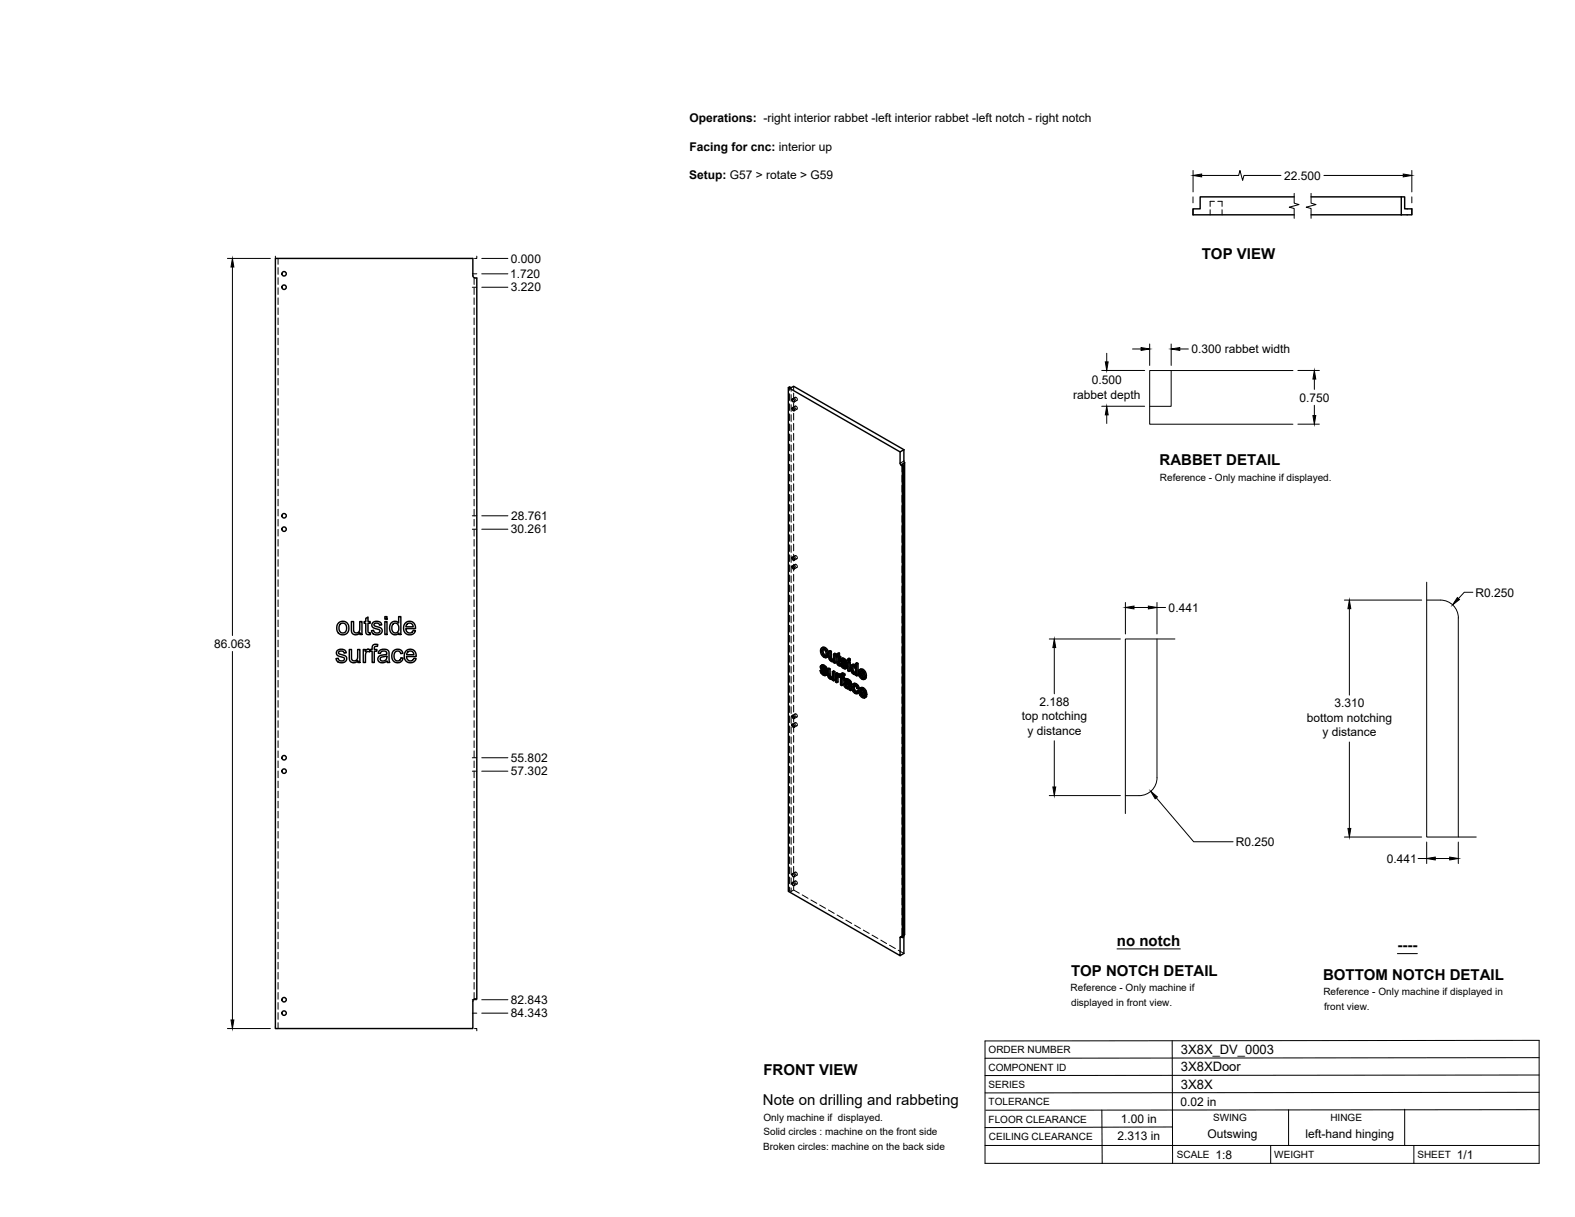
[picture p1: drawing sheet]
<svg xmlns="http://www.w3.org/2000/svg" width="559mm" height="432mm" viewBox="0 0 559 432" stroke-linecap="round" stroke-linejoin="round" font-family="sans-serif">
<!-- layer: Visible -->
<g fill="none" stroke="#000" stroke-width=".51">
<path d="M459.2 69.9h-33.4v4.2h-2.5v2.1h35.9M465.2 76.2h32M465.2 69.9h32M497.2 69.9h1.2v4.2h2.5v2.1h-3.7M497.2 69.9v6.3M97.7 91.7h70.1v6.1l.5 .8h.9v255.8l-.9 .1-.5 .7v9.7h-70.1zM279.7 137.5l.4-.2 .6 .3 .9-.5 39.1 22.5M281 141.6l.7 .2 .1 .8-.6-.2zM281 144.7l.7 .2 .1 .8-.6-.2zM320.7 159.6l-1.4 .7 .1 4.3 .7 .7 .5-.2M320.7 159.6v4l.3 .6M319.3 160.3l-39.6-22.8v178.8l39.6 22.8v-6.4l.3-.3 .5 .3v-167.4"/>
<path d="M320.6 165.1l-.5-.4 .9-.5v167.4l-.4 .2M320.6 165.1v167.3l-.5 .3M281 197.7l.7 .2 .1 .8-.6-.1zM129.8 219.4l.8-.5v1.6h.7v.6h-.7v2.9l.2 .5h.5l.1 .6a1.14 1.14 0 0 1-1.3-.1 1.14 1.14 0 0 1-.3-1.2v-2.7h-.6v-.6h.6zM136.5 218.8h.8v.9h-.8zM281 200.9l.7 .1 .1 .8-.6-.1zM119.6 230.9l.9-.5a1.7 1.7 0 0 1 2.4 1.2l-.8 .1a.96 .96 0 0 0-1-.8 .96 .96 0 0 0-.9 1l1 .4a1.55 1.55 0 0 1 1.8 1.8 2.03 2.03 0 0 1-2 1.1 2.03 2.03 0 0 1-1.8-1.5l.8-.1a1.11 1.11 0 0 0 1.1 .9 1.11 1.11 0 0 0 1.1-1l-.5-.3a2.24 2.24 0 0 1-2.3-1.3zM120.2 220.9l.7-.4a2.33 2.33 0 0 1 2.9 2.8 2.33 2.33 0 0 1-3.7 1.3l-.6-1.3a2.56 2.56 0 0 1 .7-2.4zM120.6 221.5l.7-.4a1.73 1.73 0 0 1 1.7 1.8 1.73 1.73 0 0 1-1.7 1.7l-.3-.2a2.24 2.24 0 0 1-.4-2.9zM123.9 230.4h.8v2.6a1.15 1.15 0 0 0 1.2 1.5 1.15 1.15 0 0 0 1-1.6v-2.5h.8v4.7h-.7v-.7a1.65 1.65 0 0 1-2 .7 1.65 1.65 0 0 1-1.1-1.8zM124.7 220.5h.8v2.6a1.15 1.15 0 0 0 1.1 1.5 1.15 1.15 0 0 0 1-1.6v-2.5h.8v4.6h-.7v-.6a1.65 1.65 0 0 1-1.9 .7 1.65 1.65 0 0 1-1.1-1.8zM128.9 230.4h.7v.7a1.11 1.11 0 0 1 1.7-.5l.7-.2v-.4a1.31 1.31 0 0 1 .6-1.3 1.31 1.31 0 0 1 1.4 0l-.1 .6a.74 .74 0 0 0-1.1 .7v.4h.9v.7h-.9v4h-.8v-4h-.7v-.4l-.2 .6a.84 .84 0 0 0-.9-.1 .84 .84 0 0 0-.5 .8v3.1h-.8z"/>
<path d="M132.3 220.9l.8-.4a1.7 1.7 0 0 1 2.3 1.2l-.7 .1a.96 .96 0 0 0-1-.8 .96 .96 0 0 0-.9 .9l.6 .4a1.95 1.95 0 0 1 2.2 1.3 1.95 1.95 0 0 1-1.8 1.6 1.95 1.95 0 0 1-2-1.4l.7-.2a1.11 1.11 0 0 0 1.2 1 1.11 1.11 0 0 0 1-1l-.4-.3a2.21 2.21 0 0 1-2.4-1.3zM134.5 231a2.03 2.03 0 0 1 3.5 .7l.3 3.4h-.8l-.2-.6a1.76 1.76 0 0 1-1.9 .7 1.76 1.76 0 0 1-1.3-1.6v-.2a1.71 1.71 0 0 1 1.7-1l.4-.1a.72 .72 0 0 0 1-.6 .72 .72 0 0 0-.9-.7l-1 .2-.4 .7-.7-.1zM135 233.4l2.2-.7a1.3 1.3 0 0 1-.6 1.7 1.3 1.3 0 0 1-1.7-.6zM136.5 220.5h.8v4.6h-.8zM138.8 221a1.73 1.73 0 0 1 2.6 .1v-2.3h.8v6.3h-.7v-.5l-.6 .5a2.23 2.23 0 0 1-2.4-.8 2.23 2.23 0 0 1-.2-2.4zM139.6 231l.1-.1a1.93 1.93 0 0 1 3.2 .9l-.7 .1a1.29 1.29 0 0 0-1.7-.7 1.29 1.29 0 0 0-.7 1.7l.1 .7a1.18 1.18 0 0 0 1.3 .9 1.18 1.18 0 0 0 1-1.1l.8 .1-.3 .9a2.16 2.16 0 0 1-2.9 .4 2.16 2.16 0 0 1-.7-2.9zM139.6 221.3l.3-.2a1.8 1.8 0 0 1 1.7 1.3 1.8 1.8 0 0 1-.6 2l-.3 .1a1.78 1.78 0 0 1-1.7-1.2 1.78 1.78 0 0 1 .6-2zM143.8 221.1a2.14 2.14 0 0 1 2.5-.4 2.14 2.14 0 0 1 1.1 2.3h-3.4l.1 .7a1.29 1.29 0 0 0 1.3 .9 1.29 1.29 0 0 0 1.2-.9l.8 .1-.3 .6a2.32 2.32 0 0 1-3.2 .3 2.32 2.32 0 0 1-.4-3.2zM144 231a2.15 2.15 0 0 1 2.6-.4 2.15 2.15 0 0 1 1.1 2.3h-3.5l.2 .7a1.3 1.3 0 0 0 1.2 .9 1.3 1.3 0 0 0 1.2-.9l.8 .1-.3 .6a2.32 2.32 0 0 1-3.2 .3 2.32 2.32 0 0 1-.4-3.2zM144.4 221.4l.7-.3 .8 .1 .5 .5 .2 .7h-2.6zM144.7 231.4l1.2-.4a1.23 1.23 0 0 1 .9 1.3h-2.5zM291 237.9l.7 1.4 .8 .4 .5-.1"/>
<path d="M291.2 236.2l.6-.3 .7 .2 .6 .5 .4 .9-.5 .3-.1-.6M291.6 231.2v-.5a.9 .9 0 0 1 1.1 0 .9 .9 0 0 1 .4 1l-.2 1-.6 .1M291.6 237.7l-.6 .2 .4 .2M291.6 238.7l.5 .4 .4-.3M291.7 237.3l1 .9 .5-.2M291.8 237.9l-.4 .2 .2 .6 .5-.3M291.8 235.9l-.8 .7 .3 .7 .5 .6a1.05 1.05 0 0 1 .8 1.3l-.5-.1M291.8 236.6l-.3 .4 .5-.2M291.8 232.2l.5 .6 .5-.3M291.9 238l.8 .9M292 236.7l.6 .7M292 236.3l.5 .4 .5-.2"/>
<path d="M292 230.9l-.4 .3v.6l.2 .4 .4-.3M292 236.8l.6 .8 .4 .2M292 236.8l-.4-.2-.1 .2M292.1 235.9l-.8 .3M292.1 230.4l.1 1.4 .8 .8M292.1 237l-.4 .3-.2-.3M292.3 230l.9 .9 .5-.2M292.5 236.1l-.5 .2-.4-.1M292.5 236.7l.4 .5 .4-.2M292.7 238.2l.3 .5 .5-.3M292.8 229.8l-.5 .2-.8-.1M292.9 237.7l.7 1.2-.1 .4-.6 .4"/>
<path d="M293 238.7l.1 .5 .5-.3M293.1 239.2l-.1 .4 .5-.3M293.2 230.9l.4 1.4 .4-.3M293.4 233.1a1.73 1.73 0 0 1-2.2-1.6v-1.1l.2-.4 .9-.4 .9 .4 .6 .9 .2 1-.1 .9-.7 .5M293.6 232.3l-.2 .8 .5-.3M293.6 237.3l.5 .3 .4-.3M294.1 231.1l.4 .3 .5-.3M294.1 237.6v2.2l.5-.2M294.1 239.8l.2 .4 .4-.2M294.5 231.4v2.2l.5-.3M294.5 233.6l.2 .4 .5-.3M294.7 234l.3 .3 .5-.3"/>
<path d="M295 234.3l.4 .1M295.3 238.3l.5 .2 .4-.2M295.4 234.4l.2-.1zM295.7 234.1l-.7-.6v-2.4l-.5-.3-.4 .3 .1 2.7 .8 .9h.8M295.8 238.5v3.1l.4-.3v-3l-.4-.3-.5 .3v1.8l-.3 .5 .2-.1M295.8 234.7v.4l.4 .2M295.8 234.7l-.2 .1M296.2 232.3v3l.4-.2v-3l-.4-.3-.5 .3v2.1M296.6 232.1l-.4 .2-.5-.2M296.6 233l.3 .2 .2 2.5 .7 .6 .4-.2M296.9 232.4l-.3 .2 .3 .2v-.8l.9-.3v1l.5 .3v.4l-.5 .3v-.4M297.3 239.9l-.4 .7 .4-.2"/>
<path d="M297.3 239.3v-.4l-.4-.2-.5 .3v3l.5 .2M297.3 238.9l-.5 .3-.4-.2M297.4 239.9l-.1 2.1-.4 .2v-1.6M297.4 239.9l.5 .3M297.4 239.9l-.4 .2M297.4 232v1l.4-.3M297.4 239.4l.4 .4M297.6 239.1l-.8 .5v-.4M297.6 235.7l.2 .1M297.8 231.7l-.9 .3M297.8 239.8v.4M297.8 239.9l-.1 .3"/>
<path d="M297.8 235.8l.1 .5M297.9 239.2l-.8 .2M297.9 235.2l-.5 .3v-2.1l.4 .3v1.4l.3 .4M297.9 235.4l-.5 .1M298.1 235.5l.7 1.4 .8 .4 .5-.1M298.1 235.5l-.6 .1M298.1 235.5h.1M298.1 235.7l-.3 .1M298.3 233l-.5 .3-.4-.3M298.4 233.8l.5-.3 .9 .3 .8 1.3-.5 .3-.1-.6M298.4 239.1l.8-.3 .6 .4-.1 .4-.4 .3 .1-.4M298.6 234.4l.4-.1 1.1 1.1"/>
<path d="M298.7 235.3l-.6 .2 .4 .2M298.7 236.3l.5 .4 .5-.2M298.8 234.9l1 1 .5-.3M298.9 235.5l-.4 .2 .1 .4 .6-.1M298.9 234.3l-.3 .4 .5-.3M298.9 233.5l-.6 .4-.1 .6 1.6 2.1M298.9 238.8l-.6 .4-.1 .8-.4-.2 .4-.3-.3-.3M298.9 239.2l.5 .3 .4-.3M299 235.6l.8 .9M299.1 234.3l.6 .7M299.1 239.8l.5 .5v.4l-.4 .2v-.4M299.1 233.9l.6 .5 .4-.3"/>
<path d="M299.2 236.7l.5 .1M299.2 233.5l-.8 .3M299.3 234.6l-.5 .3-.2-.2M299.3 239.9l-.6-.3v.6l.4-.2M299.4 238.9l-.5 .3-.4-.2M299.6 233.7l-.5 .2-.4-.1M299.7 234.4l.3 .4 .4-.2M299.8 236.6l-.1 .2M299.8 235.9l.3 .4 .5-.3M300 235.3l.6 .7 .1 .6-.7 .7M300.1 236.3l.1 .5 .5-.3M300.2 236.8l-.1 .4 .5-.3"/>
<path d="M301.2 234.7l.5 .3v3l-.5 .2v-3M301.2 234.7l-.4 .3v3l.4 .2M301.2 234.1v.6l.5-.3v-.6l-.5-.2-.4 .2v.6l.4 .3M301.7 235l-.5 .2-.4-.2M301.7 233.8l-.5 .3-.4-.3M302.1 236l.7-.3 .8 .3M302.4 238.3l.5 .5 .4-.2M302.4 236.5l.7 .2 .5 .9-.1 1.1-.6 .1M302.5 236.5l-.3 .8M302.6 237l-.4 .3v.5l.2 .5 .5-.3M302.7 236.5l.1 1.4 .7 .8M302.7 235.7l-.4 .2a2 2 0 0 0 1.2 3.4l.1-.1"/>
<path d="M302.8 236.1l.5 .3M303.3 235.8l-.5 .3-.5-.2M303.6 235.4l.4 .3 .4-.3M303.6 239.2v.4l.4 .2M303.6 239.2l-.2 .1M304 235.7v4.1l.4-.2v-4.2l-.4-.2-.4 .2v1.5l-.3-.5 .3-.1M305.2 239.9l.6 .6 .4-.3M305.5 238.4l-.5 .2 1.5 .9-.6-1.2a.49 .49 0 0 0-.6-.2 .49 .49 0 0 0-.3 .5M305.5 238.1v.3l.8 .5M305.5 239.4l1 .9M305.7 239.7l-.5 .2-.2-.9 1.9 1.1M305.8 237.8l.8 .9 .4-.3"/>
<path d="M306.2 237.5l-.4 .3-.9-.1M306.6 238.7l.3 1.3 .5-.2M281 253.9l.7 .2 .1 .8-.6-.2zM281 257l.7 .2 .1 .8-.6-.2zM294.3 240.2l.3 .3 .5-.2M294.6 240.5l.4 .1M295.3 240.4l-.7-.6-.1-2.5-.4-.2-.5 .2 .1 2.5 .8 1.1h.9M295.4 240.9v.4l.4 .3M295.4 240.9l-.2 .1M297.8 240.2l.4 .2v2.6l.5 .2M298.7 240.2l.5 .3 .4-.2M299.1 240.9v2.1l-.4 .2v-2.6l.5 .3"/>
<path d="M299.6 242.4l.6-.3 1 .3M299.7 241.1l.9-.3 1.3 1 .3 3-.4 .2-.2-.4M299.9 242.9l.3-.1a.78 .78 0 0 1 .9 1M300 243.5l.4 .4 .4-.3M300 242.8l-.2 .3M300.1 242.1l-.7 .6 .2 .9 .8 .7h.8l.1 .5 .5 .2M300.2 242.9l-.4 .2 .1 .3 .5-.1M300.3 242.9l.2 .5 .6 .4M300.3 241.6l-.4 .1a.96 .96 0 0 1 1.3 1.1l-1.2-.4M300.4 243.9l.4 .1M300.4 242.1l-.7 .2M300.5 240.8l-1 .5-.1 .2 .5 .4"/>
<path d="M300.6 241.3l.6 .4 .4-.3M300.8 244l.3-.1zM301.1 241l-.5 .3-.6-.3M301.2 241.7l.3 .4 .4-.3M301.5 242.1l.1 .4 .4-.2M301.6 242.5v2.1l.5-.3M302.5 242.8l.7-.4 .7 .3 .6 .5 .3 1-.4 .2-.3-.9M302.6 244l.2 1 .5-.2M302.8 245l.6 .6 .4-.3M303.1 243.8l-.5 .2 .1-.4a.66 .66 0 0 1 .8-.4 .66 .66 0 0 1 .4 .8l.5 .4M303.1 243.2l.1 1.3 .8 .9M303.2 242.4l-.5 .3a2 2 0 0 0 .1 2.9l.8 .5h.5"/>
<path d="M303.4 242.9l.7 .6 .4-.3M303.8 242.6l-.4 .3-.7-.2M304 245.2l-.2 .5-.4-.1M304.7 245.4l-.6 .7 .6-.4M304.7 245.1l-.2-.1-.5 .2 .4 .3M305.4 246.5l.5 .6 .5-.3M305.6 244.9l-.4 .3 1.4 .8-.6-1.1a.48 .48 0 0 0-.5-.3 .48 .48 0 0 0-.3 .6M305.6 244.6v.3l.9 .5M305.7 245.9l.9 1M305.8 240.5l.4 .1M305.8 246.2l-.4 .3-.3-.9 2 1.1M305.9 244.3l.8 .9 .5-.2"/>
<path d="M305.9 247.1l.4 .1M306.3 244.1l-.4 .2-.9-.1M306.5 240.3l.4 .3 .5-.3M306.5 240.3l-.2 .2M306.6 246.8l.5 .4 .4-.3M306.6 246.8l-.2 .3M306.7 245.2l.4 1.4 .4-.3M306.8 240.1l-.3 .2M306.9 240l.5-.1-.1-.7-.7-1.4-.9-.5-.8 .4-.4 1 .4 1.3 1.2 1.1h.5l.3-.5M307 246.6l-.4 .2M307 240.1l.3 .5-.7 .4M307.1 246.6l.4-.2v-.4l-.6-1.5-1-.6-.9 .3-.3 1.2 .4 1.3 1.3 1 .5-.2 .2-.3"/>
<path d="M307.1 246.7l.4 .3-.7 .6M281 310.1l.7 .1 .1 .8-.6-.1zM281 313.2l.7 .2 .1 .8-.6-.2zM320.7 331.7v6.6l-1.4 .8"/>
<circle cx="100.8" cy="97.1" r=".79"/>
<circle cx="100.8" cy="101.9" r=".79"/>
<circle cx="100.8" cy="187.8" r=".79"/>
<circle cx="100.8" cy="183" r=".79"/>
<circle cx="100.8" cy="273.6" r=".79"/>
<circle cx="100.8" cy="268.8" r=".79"/>
<circle cx="100.8" cy="359.5" r=".79"/>
<circle cx="100.8" cy="354.7" r=".79"/>
</g>
<!-- layer: Hidden -->
<g fill="none" stroke="#000" stroke-width=".35">
<path d="M429.3 74.4v1.8M430.9 71.4h-1.6v1.8M432.1 71.4h1.5v1.8M433.6 74.4v1.8M98.7 91.7v2.1M98.7 95v2.3M98.7 98.5v2.4M168.2 98.6v2.3M98.7 102.1v2.4M98.7 105.7v2.4M98.7 109.2v2.4M98.7 112.8v2.4"/>
<path d="M98.7 116.4v2.4M98.7 120v2.3M168.2 102.1v2.4M168.2 105.7v2.4M168.2 109.2v2.4M168.2 112.8v2.4M168.2 116.4v2.4M168.2 120v2.3M98.7 123.5v2.4M98.7 127.1v2.4M98.7 130.7v2.4M98.7 134.3v2.3"/>
<path d="M98.7 137.8v2.4M168.2 123.5v2.4M168.2 127.1v2.4M168.2 130.7v2.4M168.2 134.3v2.3M168.2 137.8v2.4M280.1 137.3v1.2M280.1 139.7v2.4M280.7 137.6v1.2M281.6 137.1v1.2M281.6 139.5v2.4M98.7 141.4v2.4"/>
<path d="M98.7 145v2.3M98.7 148.5v2.4M98.7 152.1v2.4M98.7 155.7v2.4M98.7 159.3v2.3M168.2 141.4v2.4M168.2 145v2.4M168.2 148.5v2.4M168.2 152.1v2.4M168.2 155.7v2.4M168.2 159.3v2.3M280.1 143.3v2.3"/>
<path d="M280.1 146.9v2.3M280.1 150.4v2.4M280.1 154v2.4M280.1 157.6v2.4M280.7 140v2.4M280.7 143.6v2.4M280.7 147.2v2.3M280.7 150.7v2.4M280.7 154.3v2.4M280.7 157.9v2.4M281.6 143.1v2.4M281.6 146.6v2.4"/>
<path d="M281.6 150.2v2.4M281.6 153.8v2.4M281.6 157.4v2.3M282.1 144.1a.58 .58 0 0 1 .7 .3 .58 .58 0 0 1-.3 .8l-.4-.5zM282.1 141a.58 .58 0 0 1 .7 .3 .58 .58 0 0 1-.3 .8l-.4-.5zM282.1 144.1l-1 .6M282.1 141l-1 .5M282.8 145.2l-1.1 .6M282.8 142.1l-1.1 .5M98.7 162.8v2.4M98.7 166.4v2.4M98.7 170v2.4"/>
<path d="M98.7 173.5v2.4M98.7 177.1v2.4M168.2 162.8v2.4M168.2 166.4v2.4M168.2 170v2.4M168.2 173.5v2.4M168.2 177.1v2.4M280.1 161.1v2.4M280.1 164.7v2.4M280.1 168.3v2.4M280.1 171.9v2.3M280.1 175.4v2.4"/>
<path d="M280.1 179v2.4M280.7 161.4v2.4M280.7 165v2.4M280.7 168.6v2.4M280.7 172.2v2.3M280.7 175.7v2.4M280.7 179.3v2.4M281.6 160.9v2.4M281.6 164.5v2.4M281.6 168.1v2.4M281.6 171.6v2.4M281.6 175.2v2.4"/>
<path d="M281.6 178.8v2.4M320 164.7v2.7M320 168.7v2.3M320 172.2v2.4M320 175.8v2.4M320 179.4v2.3M98.7 180.7v2.4M98.7 184.3v2.3M98.7 187.8v2.4M98.7 191.4v2.4M98.7 195v2.4M98.7 198.5v2.4"/>
<path d="M168.2 180.7v2.4M168.2 184.3v2.3M168.2 187.8v2.4M168.2 191.4v2.4M168.2 195v2.4M168.2 198.5v2.4M280.1 182.6v2.4M280.1 186.1v2.4M280.1 189.7v2.4M280.1 193.3v2.4M280.1 196.9v2.3M280.7 182.9v2.4"/>
<path d="M280.7 186.5v2.3M280.7 190v2.4M280.7 193.6v2.4M280.7 197.2v2.4M281.6 182.4v2.3M281.6 185.9v2.4M281.6 189.5v2.4M281.6 193.1v2.4M281.6 196.7v2.3M282.1 197.2a.58 .58 0 0 1 .7 .3 .58 .58 0 0 1-.3 .7l-.4-.5zM282.1 197.1l-1 .6M282.8 198.2l-1.1 .6"/>
<path d="M320 182.9v2.4M320 186.5v2.4M320 190.1v2.4M320 193.7v2.3M320 197.2v2.4M98.7 202.1v2.4M98.7 205.7v2.4M98.7 209.3v2.3M98.7 212.8v2.4M98.7 216.4v2.4M98.7 220v2.4M168.2 202.1v2.4"/>
<path d="M168.2 205.7v2.4M168.2 209.3v2.3M168.2 212.8v2.4M168.2 216.4v2.4M168.2 220v2.4M280.1 200.4v2.4M280.1 204v2.4M280.1 207.6v2.4M280.1 211.1v2.4M280.1 214.7v2.4M280.1 218.3v2.4M280.7 200.7v2.4"/>
<path d="M280.7 204.3v2.4M280.7 207.9v2.4M280.7 211.5v2.3M280.7 215v2.4M280.7 218.6v2.4M281.6 200.2v2.4M281.6 203.8v2.4M281.6 207.4v2.3M281.6 210.9v2.4M281.6 214.5v2.4M281.6 218.1v2.4M282.1 200.3a.58 .58 0 0 1 .7 .3 .58 .58 0 0 1-.3 .7l-.4-.4z"/>
<path d="M282.1 200.2l-1 .6M282.8 201.3l-1.1 .6M320 200.8v2.4M320 204.4v2.4M320 207.9v2.4M320 211.5v2.4M320 215.1v2.4M320 218.7v2.3M98.7 223.5v2.4M98.7 227.1v2.4M98.7 230.7v2.4M98.7 234.3v2.3"/>
<path d="M98.7 237.8v2.4M168.2 223.6v2.3M168.2 227.1v2.4M168.2 230.7v2.4M168.2 234.3v2.3M168.2 237.8v2.4M280.1 221.9v2.3M280.1 225.4v2.4M280.1 229v2.4M280.1 232.6v2.4M280.1 236.2v2.3M280.1 239.7v2.4"/>
<path d="M280.7 222.2v2.4M280.7 225.7v2.4M280.7 229.3v2.4M280.7 232.9v2.4M280.7 236.5v2.3M281.6 221.7v2.3M281.6 225.2v2.4M281.6 228.8v2.4M281.6 232.4v2.4M281.6 235.9v2.4M281.6 239.5v2.4M291.4 237.7l.4 .9"/>
<path d="M291.5 236.4l-.5 .2M291.6 236.1l-.5 .2M291.6 230.7l-.5 .2M291.6 237.7l.3 .3M291.6 236.9l-.5 .2M291.7 235.9l-.2 .7 .7 1a1.14 1.14 0 0 1 .9 1.3h-.4M291.8 238.6l.7 .7 .8 .1M291.8 238.6l-.5 .2M291.8 237.8v.1M291.9 237.3l-.5 .3M291.9 232l.8 .9 1 .1M291.9 236.6h-.1"/>
<path d="M291.9 232l-.4 .3M292 229.6l-.4 .9 .3 1.5M292.1 236.4l-.5 .2 .4-.2M292.2 230.2l-.1 .2M292.2 230.2l.9 .2 .4 .9v.9l-.5 .4M292.2 230.2l-.4 .2M292.5 236.5l-.5 .2a.33 .33 0 0 1 .2-.4 .33 .33 0 0 1 .4 .3l.9 .9M292.5 239.3l-.4 .2M292.6 237.4l.3 .3M292.8 230.2l-.5 .3M292.8 232.9l-.5 .3M292.9 236.9l-.5 .2"/>
<path d="M293 239l-.4 .2M293 238.4l-.5 .2M293.1 237.3l-.5 .3M293.1 239.5l-.5 .2M293.1 238.7l-.4 .3M293.3 232.5l-.4 .3M293.3 230.8l-.4 .3M293.4 233.1l-.4 .3M293.6 231.8l-.5 .2M294.1 237.1l.2 2.8 .8 .8 .7-.1v.5l.4 .2M294.1 239.4l-.4 .3M294.3 239.9l-.5 .3"/>
<path d="M294.5 230.8v2.4l.3 .6 .6 .6h.8v.4l.4 .3M294.5 233.2l-.4 .3M294.7 233.7l-.5 .2M295 234.1l-.5 .2M295.4 234.4l-.4 .3M295.8 238v1.9l-.1 .4-.4 .1M296 234.1l-.4 .3M296.1 234l-.5 .3 .3-.2M296.2 231.8v2l-.5 .3M296.2 234.8l-.4 .3M296.2 234.4l-.4 .3M296.6 232.6v.4l.5-.3"/>
<path d="M296.9 238.7v3l.4 .3M297.1 232.3l-.2 .1M297.3 239.4l-.5 .2M297.4 231.8v.7l-.3-.2v.4l.3 .2v2.2l.2 .5 .7 .5-.2-.6M297.4 232.5l-.5 .3M297.4 232.9l-.5 .3M297.4 239.8l-.1 .1M297.5 235.3l-.5 .2M297.5 239.2l-.2 .1M297.5 239.7l-.4 .2M297.6 239.6l-.5 .3M297.6 235.6l-.4 .3"/>
<path d="M297.8 239.7l-.4 .2 .3-.3 .5 .4 .1-.3 .4 .4v2.6l.4 .3M297.8 233.2l-.4 .2M298 235.9l-.4 .3M298.3 233.4l-.5-.2v.5M298.3 239.6l-.5 .2M298.3 239.9l-.5 .3M298.3 239.7l-.5 .2M298.3 235.6l-.2 .1M298.3 236.1h-.1M298.5 235.3l.4 .9M298.6 234l-.4 .3M298.7 239.7l-.5 .3"/>
<path d="M298.7 233.7l-.5 .2M298.7 235.3l.3 .3M298.7 234.5l-.4 .2M298.7 239l-.4 .2M298.8 233.6l-.2 .7 .7 .9a1.11 1.11 0 0 1 .9 1.3h-.4l.4-.2M298.9 238.8l-.2 .9-.4-.2M298.9 236.2l.8 .7 .8 .1M298.9 236.2l-.5 .3M299 235.4l-.1 .1M299 234.9l-.5 .3M299 234.2l-.1 .1M299.1 234.3a.33 .33 0 0 1 .2-.4 .33 .33 0 0 1 .4 .3l.5 .8 .4 .1"/>
<path d="M299.1 234l-.4 .3M299.2 234l-.5 .3M299.2 239.4l-.5 .2M299.5 239.4l-.5 .3M299.6 234.1l-.5 .3M299.7 236.9l-.5 .2M299.7 235l.3 .3M299.7 239.6l-.4-.2-.2 .4M300 234.5l-.4 .2M300.1 236.6l-.4 .2 .4-.2M300.1 236l-.4 .2M300.2 235l-.5 .2"/>
<path d="M300.2 237.1l-.5 .2M301.2 234.7v3l.5 .3M301.2 233.6v.5l.5 .3M301.2 237.7l-.4 .3M301.2 234.1l-.4 .3M302.2 236.8l-.5 .2M302.3 236l-.4 .3M302.3 237.7l-.4 .2M302.5 235.8l-.3 .7 .1 .9a1.47 1.47 0 0 0 1.7 1.6v.3l.4 .3M302.7 238.4l-.4 .3M302.8 236.3l-.1 .2M302.8 236.3l.8 .2 .4 .8v1.1l-.5 .3"/>
<path d="M302.8 236.3l-.3 .2M302.9 236.2l-.5 .3M303.3 239l-.4 .2M303.3 236.3l-.4 .2M303.7 236.2l-.1 .1M303.8 238.6l-.4 .2M303.8 236.9l-.4 .2M304 235.2v1.4l-.4-.6M304 236.6l-.4 .3M304 239l-.4 .2 .3-.1M304 237.9l-.4 .2M304 239.3l-.4 .3"/>
<path d="M305 238.4l-.5 .3M305.3 237.4l-.3 .9 .3 1.4 .9 1 .9 .1M305.3 239.7l-.4 .3M305.4 238.8l-.4 .2M305.5 239.4l-.1-.6 2 1.1M305.7 237.9l-.2 .2M305.7 237.9l.8 .3 .4 1-.6-.3M305.7 237.9l-.5 .2M306.2 237.9l-.4 .3M306.7 238.5l-.4 .3M306.9 239.2l-.4 .3M320 222.2v2.4"/>
<path d="M320 225.8v2.4M320 229.4v2.4M320 232.9v2.4M320 236.5v2.4M98.7 241.4v2.4M98.7 245v2.4M98.7 248.6v2.3M98.7 252.1v2.4M98.7 255.7v2.4M98.7 259.3v2.4M168.2 241.4v2.4M168.2 245v2.4"/>
<path d="M168.2 248.6v2.3M168.2 252.1v2.4M168.2 255.7v2.4M168.2 259.3v2.4M280.1 243.3v2.4M280.1 246.9v2.4M280.1 250.4v2.4M280.1 254v2.4M280.1 257.6v2.4M280.7 240v2.4M280.7 243.6v2.4M280.7 247.2v2.4"/>
<path d="M280.7 250.8v2.3M280.7 254.3v2.4M280.7 257.9v2.4M281.6 243.1v2.4M281.6 246.7v2.3M281.6 250.2v2.4M281.6 253.8v2.4M281.6 257.4v2.4M282.1 256.4a.58 .58 0 0 1 .7 .4 .58 .58 0 0 1-.3 .7l-.4-.5zM282.1 253.3a.58 .58 0 0 1 .7 .3 .58 .58 0 0 1-.3 .8l-.4-.5zM282.1 256.4l-1 .6M282.1 253.3l-1 .6"/>
<path d="M282.8 257.5l-1.1 .6M282.8 254.4l-1.1 .6M294.6 240.3l-.5 .3M295 240.7l-.5 .2M295.6 240.3l-.5 .3M295.7 240.2l-.5 .3M295.8 240.6l-.4 .3M295.8 241.1l-.4 .2M296.9 241.7l-.5 .3M298.7 242.7l-.5 .3M298.7 240.1l-.5 .3M299.1 240.4l-.4 .2"/>
<path d="M299.6 240.7l-.5-.3v.5M299.8 242.6l-.4 .2M299.9 241.3l-.5 .2M299.9 242.2l-.5 .3M300 242.1l-.2 .7 .2 .6 .9 .7h.8l.1 .4M300 243.4l-.4 .2M300.1 240.9l-.5 .2M300.1 240.8l-.2 .5 .4 .3M300.2 242.9l.4-.3a.75 .75 0 0 1 .8 .2 .75 .75 0 0 1 .1 .8l-.4 .2M300.3 241.6a.86 .86 0 0 1 1 0 .86 .86 0 0 1 .3 .9l-.4-.1M300.4 242.6l-.4 .2 .4-.2M300.5 242.6l-.4 .2"/>
<path d="M300.5 241.3l-.4 .2M300.7 244l-.5 .2M301 241.4l-.5 .3M301.2 244.2l-.5 .2M301.4 243.7l-.4 .3M301.5 241.9l-.4 .2M301.6 243.6l-.5 .3 .2-.1M301.6 242.9l-.4 .3M301.6 242.5l-.4 .3M301.6 242.4l-.4 .3M301.7 244.1l-.5 .2M301.8 244.5l.4 .3"/>
<path d="M301.8 244.5l-.5 .3M302.6 243.5l-.4 .3M302.8 242.7l-.5 .3M302.9 244.9l-.4 .2M303 242.5l-.4 1 .3 1.4 .9 .8 .7 .2M303.1 243.2a.77 .77 0 0 1 1-.1 .77 .77 0 0 1 .3 .9l.4 .2M303.3 243l-.5 .3M303.8 245.7l-.4 .3M303.8 243l-.4 .3M304.2 243.4l-.4 .3M304.2 245.4h-.2M304.2 245.4l-.4 .3"/>
<path d="M304.4 244l-.4 .2M304.5 245l-.3 .4M304.7 245.1l.2 .2-.2 .4M304.9 245.3l-.2 .1M305.1 245l-.4 .2M305.5 244l-.4 1 .4 1.3 .9 .9 .8 .1M305.5 246.3l-.5 .2M305.6 245.3l-.5 .3M305.7 245.9l-.1-.6 1.9 1.1M305.8 244.4l-.2 .2M305.8 244.4l.8 .3 .5 1.1-.6-.4M305.8 244.4l-.4 .3"/>
<path d="M306.2 240.7l-.4 .2M306.3 244.5l-.4 .3M306.4 247.2l-.5 .3M306.5 240.3h.1M306.6 246.9h.2M306.7 240.3l-.4 .2 .3-.2M306.8 246.9l-.4 .2M306.9 245.1l-.5 .2M306.9 240l-.1 .1M307 240.8l-.5 .3M307 240.1l-.4 .2M307 246.6h.1"/>
<path d="M307.1 245.8l-.5 .2M307.1 247.4l-.4 .3M307.1 246.7l-.3 .2M320 240.1v2.4M320 243.7v2.3M320 247.2v2.4M320 250.8v2.4M320 254.4v2.4M320 258v2.3M98.7 262.8v2.4M98.7 266.4v2.4M98.7 270v2.4"/>
<path d="M98.7 273.6v2.3M98.7 277.1v2.4M168.2 262.8v2.4M168.2 266.4v2.4M168.2 270v2.4M168.2 273.6v2.3M168.2 277.1v2.4M280.1 261.2v2.3M280.1 264.7v2.4M280.1 268.3v2.4M280.1 271.9v2.4M280.1 275.4v2.4"/>
<path d="M280.1 279v2.4M280.7 261.5v2.3M280.7 265v2.4M280.7 268.6v2.4M280.7 272.2v2.4M280.7 275.8v2.3M280.7 279.3v2.4M281.6 260.9v2.4M281.6 264.5v2.4M281.6 268.1v2.4M281.6 271.7v2.3M281.6 275.2v2.4"/>
<path d="M281.6 278.8v2.4M320 261.5v2.4M320 265.1v2.4M320 268.7v2.3M320 272.2v2.4M320 275.8v2.4M320 279.4v2.4M98.7 280.7v2.4M98.7 284.3v2.4M98.7 287.8v2.4M98.7 291.4v2.4M98.7 295v2.4"/>
<path d="M98.7 298.6v2.3M168.2 280.7v2.4M168.2 284.3v2.4M168.2 287.8v2.4M168.2 291.4v2.4M168.2 295v2.4M168.2 298.6v2.3M280.1 282.6v2.4M280.1 286.2v2.3M280.1 289.7v2.4M280.1 293.3v2.4M280.1 296.9v2.4"/>
<path d="M280.7 282.9v2.4M280.7 286.5v2.4M280.7 290v2.4M280.7 293.6v2.4M280.7 297.2v2.4M281.6 282.4v2.4M281.6 286v2.3M281.6 289.5v2.4M281.6 293.1v2.4M281.6 296.7v2.4M320 283v2.3M320 286.5v2.4"/>
<path d="M320 290.1v2.4M320 293.7v2.4M320 297.2v2.4M98.7 302.1v2.4M98.7 305.7v2.4M98.7 309.3v2.4M98.7 312.8v2.4M98.7 316.4v2.4M98.7 320v2.4M168.2 302.1v2.4M168.2 305.7v2.4M168.2 309.3v2.4"/>
<path d="M168.2 312.9v2.3M168.2 316.4v2.4M168.2 320v2.4M280.1 300.5v2.3M280.1 304v2.4M280.1 307.6v2.4M280.1 311.2v2.3M280.1 314.7v1.3M280.7 300.8v2.3M280.7 304.3v2.4M280.7 307.9v2.4M280.7 311.5v2.4"/>
<path d="M280.7 315v1.3M281.6 314.5v1.3l2 1.1M281.6 315.8l-.9 .5-.6-.3-.4 .3M281.6 300.2v2.4M281.6 303.8v2.4M281.6 307.4v2.4M281.6 311v2.4M282.1 312.6a.56 .56 0 0 1 .7 .3 .56 .56 0 0 1-.3 .7l-.4-.4zM282.1 309.5a.58 .58 0 0 1 .7 .3 .58 .58 0 0 1-.3 .7l-.4-.5zM282.1 312.5l-1 .6M282.1 309.4l-1 .6M282.8 313.6l-1.1 .6"/>
<path d="M282.8 310.5l-1.1 .6M284.6 317.5l2.1 1.2M287.7 319.3l2.1 1.2M320 300.8v2.4M320 304.4v2.4M320 308v2.3M320 311.5v2.4M320 315.1v2.4M320 318.7v2.4M98.7 323.6v2.3M98.7 327.1v2.4M98.7 330.7v2.4"/>
<path d="M98.7 334.3v2.4M98.7 337.9v2.3M168.2 323.6v2.3M168.2 327.2v2.3M168.2 330.7v2.4M168.2 334.3v2.4M168.2 337.9v2.3M290.8 321.1l2.1 1.2M293.9 322.9l2.1 1.2M297 324.7l2.1 1.2M300.1 326.5l2.1 1.1M303.2 328.2l2.1 1.2"/>
<path d="M306.3 330l2.1 1.2M309.4 331.8l2.1 1.2M312.5 333.6l2.1 1.2M315.6 335.4l2.1 1.2M318.7 337.1l2 1.2M320 332.1l.6 .3M320 322.2v2.4M320 325.8v2.4M320 329.4v2.7M320.6 331.8l-.6 .3M320.8 331.6l-1.3 .8M321 331.6l-.3 .1"/>
<path d="M98.7 341.4v2.4M98.7 345v2.4M98.7 348.6v2.3M98.7 352.1v2.4M98.7 355.7v2.4M98.7 359.3v2.4M168.2 341.4v2.4M168.2 345v2.4M168.2 348.6v2.4M168.2 352.1v2.4M98.7 362.9v2"/>
</g>
<!-- layer: Reference -->
<g fill="none" stroke="#000" stroke-width=".35">
<path d="M423.3 69.9v2.1M423.3 74.1v2.1M500.9 69.9v2.1M500.9 74.1v2.1M97.7 90.9v.8h.8M167.6 97.2h1.6M169.2 90.9v.8h-.8M167.6 101.9h1.6M415.5 131.5v12.7h-7.6M458.7 131.5h-50.8v19h50.8M167.6 183h1.6M167.6 187.8h1.6"/>
<path d="M506.2 212.9a13 13 0 0 1 7.8 .7 6.3 6.3 0 0 1 3.4 5.7v77.7M506.2 206.6v90.4h17.6M410.5 226.7v49.2a6.4 6.4 0 0 1-6.4 6.4h-4.8M416.9 226.7h-17.6v61.9M167.6 268.9h1.6M167.6 273.6h1.6M167.6 359.5h1.6M167.6 354.7h1.6M97.7 364.2v.7h.8M168.4 364.9h.8v.8"/>
</g>
<!-- layer: Visible Narrow -->
<g fill="none" stroke="#000" stroke-width=".35">
<path d="M320.3 164.9l-.5 .2M320.7 163.6l-1.4 .8M292.5 237.4l-.4 .2M294.5 239l-.4 .3M295 232.8l-.5 .2M297.8 234.9l-.4 .3M299.1 239.7l-.4 .2M299.7 235l-.5 .2M300.8 242.2l-.4 .3M302.1 242.7l-.5 .3M302.1 243.4l-.5 .3M319.8 332.4l-.5 .3"/>
<path d="M320.7 331.9l-.1 .1"/>
</g>
<!-- layer: Hidden Narrow -->
<path d="M292.5 237.9l-.4 .3M294.1 239l-.5 .2M294.5 232.7l-.4 .3M295.8 239.6l-.5 .3M296.2 233.4l-.5 .3M297.4 234.6l-.5 .3M298.7 239.4l-.5 .2M299.1 239.7h.1M299.7 235.5l-.5 .3M300.9 242.7l-.4 .3M301.6 243.1l-.4 .3M320.6 332l-.8 .4 .5-.2" fill="none" stroke="#000" stroke-width=".35"/>
<!-- layer: Titleblock -->
<g fill="none" stroke="#000" stroke-width=".36">
<path d="M349.5 369.3l196.6-.2v43.7h-196.6zM415.9 369.3l.1 43.5M546.1 375.3l-196.6 .2M390.9 393.9l.2 18.9M416 399.9l-66.5 .2M457.2 393.7v12.7M498.4 393.6v12.7M546.1 393.7l-196.3 .2M546.1 387.6l-196.6 .2M546.1 381.4l-196.6 .2M349.5 406.4h196.6M450.8 406.4v6.4"/>
<path d="M501.6 406.4v6.4"/>
</g>
<!-- layer: FD_Dimensions -->
<g fill="none" stroke="#000" stroke-width=".35">
<path d="M423.3 60.5v7.6M426.3 62.3h13.2l.4-1.8 1 3.5 .4-1.7h13.2M469.7 62.3h28.2M500.9 60.5v7.6M80.7 91.7h15.2M82.5 94.7v130.8M170.9 91.7h9.3M170.9 97.2h9.3M170.9 101.9h9.3M390.9 131.4h15.2M392.7 125.3v3.1M401.8 123.8h3.1"/>
<path d="M407.9 122v7.7M415.5 122v7.7M418.6 123.8h3M460.5 131.4h7.6M466.3 134.5v3.7M390.9 144.1h15.2M392.7 147.2v3M460.5 150.5h7.6M466.3 143.8v3.6M170.9 183h9.3M170.9 187.8h9.3M399.3 213.8v11.1"/>
<path d="M402.3 215.5h5.1M410.5 213.8v11.1M410.5 215.5h3M477 212.9h27.4M478.7 216v30.6M522.6 210.1h-3.1l-2.1 2.3M82.5 231.1v130.8M372.3 226.7h25.2M374.1 229.8v16.4M170.9 268.9h9.3M170.9 273.6h9.3M374.1 262.8v16.4"/>
<path d="M478.7 263.3v30.6M372.3 282.3h25.2M410.3 283.1l13.2 15.6h14M477 297h27.4M506.2 298.8v7.6M517.4 298.8v7.6M503.1 304.6h3.1M509.2 304.6h5.1M170.9 354.7h9.3M170.9 359.5h9.3M80.7 364.9h15.2"/>
</g>
<g fill="#000" stroke="#000" stroke-width=".35">
<path d="M423.3 62.3l3-.6v1.1zM497.9 61.7l3 .6-3 .5zM82.5 91.7l.5 3h-1zM392.2 128.4h1l-.5 3zM404.9 123.3l3 .5-3 .5zM415.5 123.8l3.1-.5v1zM466.3 131.4l.5 3.1h-1zM392.7 144.1l.5 3.1h-1zM465.8 147.4h1l-.5 3.1zM399.3 215.5l3-.5v1zM407.4 215l3.1 .5-3.1 .5zM478.7 212.9l.6 3.1h-1.1z"/>
<path d="M517.1 212l.7 .7-2.4 1.9zM374.1 226.7l.5 3.1h-1.1zM373.5 279.2h1.1l-.5 3.1zM408.3 280.8l2.3 1.9-.7 .7zM478.2 293.9h1.1l-.6 3.1zM506.2 304.6l3-.5v1zM514.3 304.1l3.1 .5-3.1 .5zM82 361.9h1l-.5 3z"/>
</g>
<!-- layer: Break Lines -->
<path d="M459.2 68.6v3.5l1.7 .5-3.5 .9 1.8 .5v3.5M465.2 68.6v3.5l1.7 .5-3.5 .9 1.8 .5v3.5" fill="none" stroke="#000" stroke-width=".35"/>
<!-- layer: Notes -->
<path d="M396.3 336.7h22.5M495.8 338.3h7.1" fill="none" stroke="#000" stroke-width=".35"/>
<g font-size="5.3">
<text x="426.4" y="92.1">TOP VIEW</text>
<text x="411.4" y="165.1">RABBET DETAIL</text>
<text x="396.3" y="335.5">no notch</text>
<text x="495.8" y="337.2">----</text>
<text x="380" y="346.1">TOP NOTCH DETAIL</text>
<text x="469.4" y="347.5">BOTTOM NOTCH DETAIL</text>
<text x="270.9" y="381.4">FRONT VIEW</text>
<text x="270.7" y="392.2">Note on drilling and rabbeting</text>
</g>
<g font-size="4.6">
<text x="419" y="373.8">3X8X_DV_0003</text>
<text x="419" y="380.1">3X8XDoor</text>
<text x="419" y="386.2">3X8X</text>
</g>
<g font-size="4.3">
<text x="244.6" y="43.2">Operations: -right interior rabbet -left interior rabbet -left notch - right notch</text>
<text x="244.6" y="53.4">Facing for cnc: interior up</text>
<text x="244.5" y="63.6">Setup: G57 &gt; rotate &gt; G59</text>
<text x="455.6" y="63.7">22.500</text>
<text x="181.3" y="93.2">0.000</text>
<text x="181" y="98.7">1.720</text>
<text x="181.3" y="103.4">3.220</text>
<text x="422.7" y="125.3">0.300 rabbet width</text>
<text x="387.3" y="136.4">0.500</text>
<text x="380.7" y="141.5">rabbet depth</text>
<text x="461" y="142.5">0.750</text>
<text x="181.3" y="184.5">28.761</text>
<text x="181.3" y="189.3">30.261</text>
<text x="523.5" y="211.6">R0.250</text>
<text x="414.6" y="217">0.441</text>
<text x="76" y="229.8">86.063</text>
<text x="368.8" y="250.5">2.188</text>
<text x="473.4" y="251">3.310</text>
<text x="362.6" y="255.6">top notching</text>
<text x="463.6" y="256">bottom notching</text>
<text x="364.5" y="260.7">y distance</text>
<text x="469.2" y="261.1">y distance</text>
<text x="181.3" y="270.4">55.802</text>
<text x="181.3" y="275.1">57.302</text>
<text x="438.4" y="300.1">R0.250</text>
<text x="492" y="306.1">0.441</text>
<text x="181.3" y="356.2">82.843</text>
<text x="181.3" y="361">84.343</text>
<text x="418.8" y="392.4">0.02 in</text>
<text x="397.7" y="398.3">1.00 in</text>
<text x="396.5" y="404.3">2.313 in</text>
<text x="428.4" y="403.6">Outswing</text>
<text x="463.1" y="403.8">left-hand hinging</text>
<text x="431.3" y="411.1">1:8</text>
<text x="516.9" y="411.1">1/1</text>
</g>
<g font-size="3.5">
<text x="411.5" y="170.7">Reference - Only machine if displayed.</text>
<text x="379.9" y="351.7">Reference - Only machine if</text>
<text x="469.5" y="353.1">Reference - Only machine if displayed in</text>
<text x="380" y="356.8">displayed in front view.</text>
<text x="469.8" y="358.2">front view.</text>
<text x="350.8" y="373.6">ORDER NUMBER</text>
<text x="350.8" y="379.9">COMPONENT ID</text>
<text x="350.8" y="386.1">SERIES</text>
<text x="350.8" y="392.2">TOLERANCE</text>
<text x="270.9" y="397.7">Only machine if displayed.</text>
<text x="350.8" y="398.4">FLOOR CLEARANCE</text>
<text x="430.4" y="397.8">SWING</text>
<text x="472" y="397.7">HINGE</text>
<text x="270.8" y="407.9">Broken circles: machine on the back side</text>
<text x="270.9" y="402.8">Solid circles : machine on the front side</text>
<text x="350.8" y="404.4">CEILING CLEARANCE</text>
<text x="417.5" y="410.9">SCALE</text>
<text x="452.1" y="410.9">WEIGHT</text>
<text x="502.9" y="410.9">SHEET</text>
</g>
</svg>
